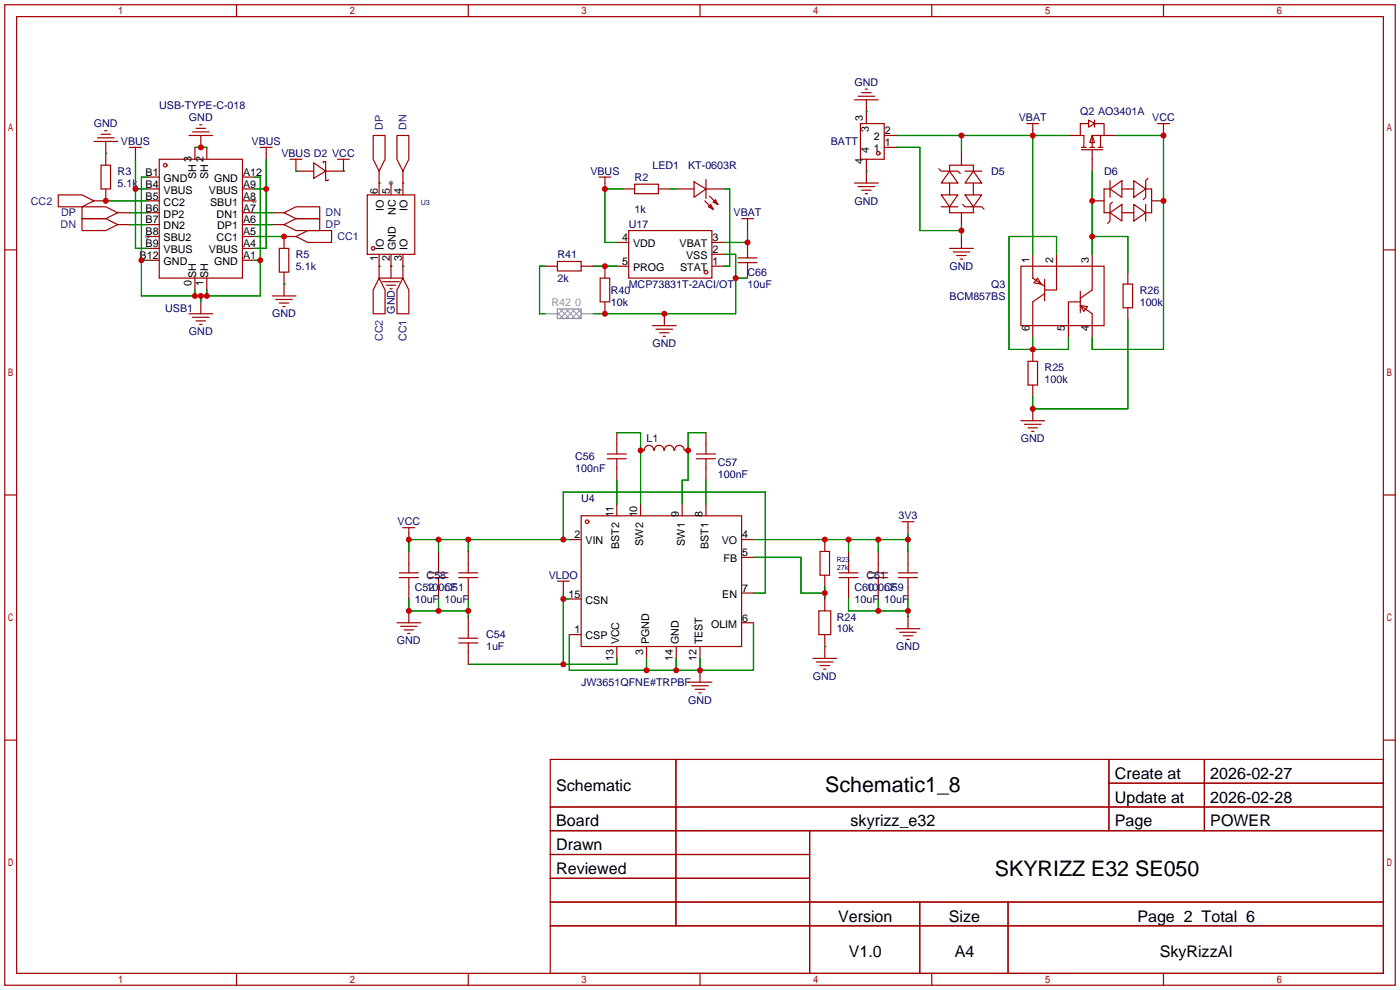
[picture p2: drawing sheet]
<svg xmlns="http://www.w3.org/2000/svg" width="299mm" height="212mm" viewBox="0 0 299 212" stroke-linecap="round" stroke-linejoin="round" font-family="sans-serif">
<g fill="#999">
<circle cx="31.5" cy="50.5" r=".51"/>
<circle cx="54.4" cy="42.9" r=".51"/>
<circle cx="83.6" cy="39.1" r=".51"/>
</g>
<g fill="none" stroke="#a10000" stroke-width=".25">
<path d="M1 1h297.2v209.6h-297.2zM3.6 3.6h292.1v204.4h-292.1zM50.5 1v2.6M100.1 1v2.6M149.6 1v2.6M184.1 19.8h2.1M184.9 19.1h.5M199.1 1v2.6M248.7 1v2.6M20.1 30.2h5M20.8 29.5h3.6M21.6 35.3h2v5.1h-2z"/>
<path d="M21.6 28.7h2M22.4 27.9h.5M22.6 30.2v5.1M27.7 31.5h2.5M29 31.5v2.5M31.5 37.8h2.5M34 34h17.8v25.4h-17.8zM40.4 29h5.1M41.1 28.2h3.6M41.7 31.5v2.5M41.9 27.4h2M42.7 26.7h.5"/>
<path d="M42.9 29v2.5M44.2 31.5v2.5M51.8 37.8h2.6M55.6 31.5h2.6M56.9 31.5v2.5M62 34h2.5M63.2 34v2.6h3.9M67.1 34.8l2.5 1.8-2.5 1.5zM69.1 34.8v-.3h.5v2.1M69.6 36.6v2h.5v-.2M72.1 34h2.6M73.4 34v2.6h-3.8"/>
<path d="M79.8 29h2.5v5l-1.3 2.6-1.2-2.6zM81 36.6v5.1M83.6 39.1v2.6M84.8 29h2.6v5l-1.3 2.6-1.3-2.6zM86.1 36.6v5.1M128 37.8h2.6M129.3 37.8v2.6M135.6 39.4h5.1v2h-5.1zM148.3 38.9l2.6 1.5-2.6 1.8zM150.9 38.4v4M182.6 39.1h5.1M182.6 21.3h5.1"/>
<path d="M183.4 39.9h3.5M183.4 20.6h3.5M183.9 26.4h5.1v7.6h-5.1zM185.2 21.3v5.1M185.2 34v5.1M189 31.5h2.5M189 29h2.5M200.7 36.1l.5 .5h3.5l.5 .5M202.9 36.6l1.8 2.5h-3.5zM202.9 36.6v-1.3h5.1v1.3M202.9 39.1v2.6M205.5 32.8v2.5"/>
<path d="M206.2 36.6h3.6M208 36.6l1.8 2.5h-3.6zM208 39.1v2.6M219.5 26.4h2.5M220.7 26.4v2.6M228.3 29h2.6M231.1 31.5h1.1M231.1 32h4.6M232.7 25.7l1.2 .7-1.2 .8zM232.7 26.4h-1.8v2.6h.7v2.5M232.9 31.5h1M233.4 29l.5 1.5h-1z"/>
<path d="M233.4 32v4.6M233.9 26.4h2.1v2.6M233.9 25.7v1.5M234.7 31.5h1M235.2 29v2.5M236 29h-2.6v2.5M236 29h2.5M237.2 38.6v3.6M242.3 38.6l2.6 1.8-2.6 1.8zM245.4 38.1l-.5 .5v3.6l-.6 .5M247.4 26.4h2.5M248.7 26.4v2.6"/>
<path d="M1 53.4h2.6M12.4 41.7h5.1l2.6 1.2-2.6 1.3h-5.1zM17.5 44.2h5.1l2.5 1.3-2.5 1.2h-5.1zM17.5 46.7h5.1l2.5 1.3-2.5 1.3h-5.1zM22.6 40.4v2.5h-2.5M25.1 45.5h2.6M25.1 48h2.6M31.5 40.4h2.5M31.5 42.9h2.5M31.5 45.5h2.5M31.5 48h2.5M31.5 50.5h2.5"/>
<path d="M31.5 53.1h2.5M31.5 55.6h2.5M41.7 59.4v2.6M44.2 59.4v2.6M51.8 40.4h2.6M51.8 42.9h2.6M51.8 45.5h2.6M51.8 48h2.6M51.8 50.5h2.6M51.8 53.1h2.6M51.8 55.6h2.6M58.2 45.5h2.5"/>
<path d="M58.2 48h2.5M59.7 53.1h2v5.1h-2zM60.7 48l2.5-1.3h5.1v2.6h-5.1zM60.7 45.5l2.5-1.3h5.1v2.5h-5.1zM60.7 58.2v5M63.2 50.5l2.6-1.2h5.1v2.5h-5.1zM63.2 50.5h-2.5v2.6M78.5 41.7h10.1v12.7h-10.1zM81 59.4l1.3 2.6v5.1h-2.5v-5.1zM81 59.4h5.1M81 54.4v5M83.6 54.4v5"/>
<path d="M86.1 59.4l1.3 2.6v5.1h-2.6v-5.1zM86.1 54.4v5M116.6 56.9h2.5M119.1 55.9h5.1v2h-5.1zM124.2 56.9h2.5M128.3 59.4h2v5.1h-2zM129.3 56.9v2.5M131.8 56.9h2.6M131.8 51.8h2.6M133.1 40.4h2.5M134.4 49.3h17.7v10.1h-17.7zM140.7 40.4h2.6"/>
<path d="M144.5 40.4h3.8M150.6 42.9l1.8 1.8M150.9 40.4h3.8M151.4 44.2l.5-.5 .5 1zM151.6 41.9l1.8 1.8M152.1 56.9h2.6M152.1 54.4h2.6M152.1 51.8h2.6M152.4 43.2l.5-.5 .5 1zM157.7 56.1h4.1M157.7 55.1h4.1M158.5 46.7h2.5"/>
<path d="M159.8 46.7v2.6M159.8 51.8v3.3M159.8 56.1v3.3M184.1 40.6h2.1M184.9 41.4h.5M201.2 41.7h3.5l-1.8 2.5zM201.2 44.2h3.5M202.9 44.2v1.3h5.1v-1.3M202.9 53.1h5.1M203.7 53.8h3.6M204.5 54.6h2M205.2 55.4h.5"/>
<path d="M205.5 45.5v2.5M205.5 50.5v2.6M205.7 43.7l.5 .5h3.6l.5 .5M206.2 41.7h3.6l-1.8 2.5zM218.2 56.9h17.8v12.7h-17.8zM220.7 54.4v5l2.6 1.8M221.7 59.4l.8 1.3-1.5-.2zM223.3 59.7v4.6M225.8 54.4v7.6h-2.5M233.4 42.9h2.6M233.4 54.4v7.6l-2.5 1.8M237.2 45.5l2.6-1.8v3.5z"/>
<path d="M237.2 40.4l2.6-1.8v3.6zM237.2 40.4h-1.2v5.1h1.2M237.7 43.2l-.5 .5v3.5l-.5 .6M239.8 40.4h2.5M239.8 45.5h2.5M241 58.2v2.5M242.3 43.7l2.6 1.8-2.6 1.7zM244.9 40.4h1.2v5.1h-1.2M244.9 43.7v3.5M246.1 42.9h2.6M295.7 53.4h2.5M40.4 67.1h5.1"/>
<path d="M41.1 67.8h3.6M41.9 68.6h2M42.7 69.3h.5M42.9 64.5v2.6M58.2 63.2h5M58.9 64h3.6M59.7 64.8h2M60.5 65.5h.5M81.8 60.2h3.5M82.5 61h2.1M83.3 61.7h.5M129.3 64.5v2.6"/>
<path d="M139.4 69.6h5.1M140.2 70.4h3.6M141 71.1h2M141.7 71.9h.5M142 67.1v2.5M219.7 77.2h2v5.1h-2zM220.7 74.7v2.5M223.3 62.7l-2.6 1.8v7.6M230.9 65.3l1.5 .2-.8 1zM230.9 64.5h-2.6v7.6M230.9 65.3l2.5 1.8v5M230.9 62.2v4.6"/>
<path d="M240 60.7h2.1v5.1h-2.1zM241 65.8v2.5M129.8 97h4.1M129.8 98h4.1M131.8 92.5v4.5M131.8 98v4.6M136.9 96.3h.8M137.7 96.3a1.01 1.01 0 0 1 1-1.1 1.01 1.01 0 0 1 1 1.1M139.9 96.3a1.01 1.01 0 0 1 1-1.1 1.01 1.01 0 0 1 1 1.1M142 96.3a1.01 1.01 0 0 1 1-1.1 1.01 1.01 0 0 1 1 1.1M144.2 96.3a1.01 1.01 0 0 1 1-1.1 1.01 1.01 0 0 1 1 1.1M146.3 96.3h.8"/>
<path d="M148.8 97h4.1M148.8 98h4.1M150.9 92.5v4.5M150.9 98v4.6M218.2 89.9h5.1M218.9 90.7h3.6M219.7 91.4h2M220.5 92.2h.5M220.7 82.3v2.5M220.7 87.4v2.5M1 105.8h2.6M86.1 112.8h2.5"/>
<path d="M87.4 112.8v2.5M87.4 117.9v4.5M93.7 117.9v4.5M100.1 117.9v4.5M121.7 115.3h2.5M124.2 110.2h34.3v28h-34.3zM131.8 107.7v2.5M136.9 107.7v2.5M145.8 107.7v2.5M150.9 107.7v2.5M158.5 115.3h2.5M158.5 119.1h2.5"/>
<path d="M175.3 117.9h2v5h-2zM176.3 115.3v2.6M181.4 117.9v4.5M187.7 117.9v4.5M192.8 111.5h2.5M194.1 111.5v2.5M194.1 117.9v4.5M295.7 105.8h2.5M84.8 133.1h5.1M85.3 123.4h4.1M85.3 122.4h4.1M85.6 133.9h3.6"/>
<path d="M86.4 134.6h2M87.1 135.4h.5M87.4 123.4v4.6M87.4 130.6v2.5M91.7 123.4h4.1M91.7 122.4h4.1M93.7 123.4v4.6M98 123.4h4.1M98 122.4h4.1M98 137.4h4.1M98 136.4h4.1M100.1 123.4v4.6"/>
<path d="M100.1 131.8v4.6M100.1 137.4v4.6M119.1 124.2h2.6M120.4 124.2v2.5M121.7 128h2.5M121.7 135.6h2.5M131.8 138.2v2.5M138.2 138.2v2.5M144.5 138.2v2.5M149.6 138.2v2.5M158.5 126.7h2.5M158.5 133.1h2.5"/>
<path d="M175 130.6h2.5v5h-2.5zM176.3 122.9v2.6M176.3 128v2.6M176.3 135.6v5.1M179.3 123.4h4.1M179.3 122.4h4.1M181.4 123.4v4.6M185.7 123.4h4M185.7 122.4h4M187.7 123.4v4.6M191.5 134.4h5.1M192 123.4h4.1"/>
<path d="M192 122.4h4.1M192.3 135.1h3.5M193 135.9h2.1M193.8 136.7h.5M194.1 123.4v4.6M194.1 131.8v2.6M1 158.2h2.6M147.1 145.8h5M147.8 146.6h3.6M148.6 147.3h2M149.4 148.1h.5M149.6 143.3v2.5"/>
<path d="M173.7 140.7h5.1M174.5 141.5h3.6M175.3 142.2h2M176 143h.5M295.7 158.2h2.5M117.6 162.3h178.1v45.7h-178.1zM117.6 172.5h178.1M117.6 177.5h178.1M144.5 162.3v35.6M173 177.5v30.5M237 162.3v15.2M237 167.4h58.7"/>
<path d="M257.4 162.3v15.2M117.6 182.6h55.4M117.6 192.8h178.1M117.6 187.7h55.4M117.6 197.9h178.1M196.6 192.8v15.2M215.4 192.8v15.2M50.5 208v2.6M100.1 208v2.6M149.6 208v2.6M199.1 208v2.6M248.7 208v2.6"/>
<circle cx="35.3" cy="35.3" r=".38"/>
<circle cx="187.7" cy="32.8" r=".38"/>
<circle cx="79.8" cy="53.1" r=".38"/>
<circle cx="150.9" cy="58.2" r=".38"/>
<circle cx="125.5" cy="111.5" r=".38"/>
</g>
<g fill="none" stroke="#008700" stroke-width=".25">
<path d="M22.6 32.8h.1M29 34v19.1h2.5M31.5 37.8h-1.3v25.4h25.4v-25.4h-1.2M41.7 31.5h2.5M56.9 34v19.1h-2.5M63.2 36.6h.1M73.4 36.6h.1M81 39.1h.1M86.1 39.1h.1M185.2 36.6h.1M185.2 23.9h.1M191.5 31.5h5.1v17.8h8.9"/>
<path d="M191.5 29h36.8M205.5 29v3.8M220.7 29v25.4M233.4 36.6v17.8M238.5 29h10.2v45.7h-15.3v-2.6M22.6 42.9h8.9M27.7 45.5h3.8M27.7 48h3.8M29 40.4h2.5M30.2 55.6h1.3M54.4 40.4h2.5M54.4 45.5h3.8"/>
<path d="M54.4 48h3.8M54.4 55.6h1.2M54.4 50.5h6.3M81 56.9h.1M83.6 56.9h.1M86.1 56.9h.1M116.6 56.9h-1.3v10.2h1.3M126.7 56.9h5.1M133.1 40.4h-3.8v11.4h2.5M143.3 40.4h1.2M154.7 40.4h1.3v16.5h-1.3M154.7 54.4h2.5v12.7h-30.5"/>
<path d="M157.2 59.4h2.6M159.8 49.3v2.5h-5.1M205.5 48v2.5M225.8 54.4v-3.9h-10.2v24.2h12.7v-2.6M233.4 50.5h7.6v7.7M41.7 62v1.2M42.9 63.2v1.3M44.2 62v1.2M60.7 60.7h.1M220.7 72.1v2.6M241 68.3v19.1h-20.3v-2.6M131.8 92.5h5.1v15.2"/>
<path d="M150.9 92.5h-3.8v10.1h-1.3v5.1M93.7 115.3v2.6M100.1 115.3v2.6M120.4 115.3v-10.1h43.2v21.5h-2.6M121.7 115.3h-34.3v2.6M131.8 102.6v5.1M150.9 102.6v5.1M161 115.3h33.1M161 119.1h10.2v7.6h5.1M181.4 115.3v2.6M187.7 115.3v2.6M194.1 114v3.9"/>
<path d="M87.4 128v2.6h12.7M93.7 128v2.6M100.1 128v3.8M120.4 126.7v15.3M120.4 128h1.3M161 133.1v10.2h-39.3v-7.7M176.3 138.2h.1M176.3 125.5v2.5M181.4 128v2.6h12.7M187.7 128v2.6M194.1 128v3.8M131.8 140.7v1.3h-31.7"/>
<path d="M138.2 140.7v2.6M144.5 140.7v2.6M149.6 140.7v2.6"/>
</g>
<path d="M116.6 67.1h2.5M119.1 66h5.1v2.1h-5.1zM124.2 67.1h2.5" fill="none" stroke="#999" stroke-width=".25"/>
<path d="M119.1 66.8l1.3 1.3M119.6 66l2.1 2.1M120.4 66l-1.3 1.3M120.9 66l2 2.1M121.7 66l-2.1 2.1M122.2 66l2 2.1M122.9 66l-2 2.1M123.4 66l.8 .8M124.2 66l-2 2.1M124.2 67.3l-.8 .8" fill="none" stroke="#999" stroke-width=".21"/>
<g fill="#c00">
<circle cx="29" cy="40.4" r=".63"/>
<circle cx="56.9" cy="40.4" r=".63"/>
<circle cx="42.9" cy="31.5" r=".63"/>
<circle cx="55.6" cy="55.6" r=".63"/>
<circle cx="44.2" cy="63.2" r=".63"/>
<circle cx="42.9" cy="63.2" r=".63"/>
<circle cx="41.7" cy="63.2" r=".63"/>
<circle cx="30.2" cy="55.6" r=".63"/>
<circle cx="60.7" cy="50.5" r=".63"/>
<circle cx="22.6" cy="42.9" r=".63"/>
<circle cx="100.1" cy="115.3" r=".63"/>
<circle cx="93.7" cy="115.3" r=".63"/>
<circle cx="120.4" cy="115.3" r=".63"/>
<circle cx="87.4" cy="115.3" r=".63"/>
<circle cx="120.4" cy="128" r=".63"/>
<circle cx="120.4" cy="142" r=".63"/>
<circle cx="100.1" cy="130.6" r=".63"/>
<circle cx="93.7" cy="130.6" r=".63"/>
<circle cx="87.4" cy="130.6" r=".63"/>
<circle cx="138.2" cy="143.3" r=".63"/>
<circle cx="144.5" cy="143.3" r=".63"/>
<circle cx="149.6" cy="143.3" r=".63"/>
<circle cx="147.1" cy="96.3" r=".63"/>
<circle cx="136.9" cy="96.3" r=".63"/>
<circle cx="187.7" cy="115.3" r=".63"/>
<circle cx="194.1" cy="115.3" r=".63"/>
<circle cx="181.4" cy="115.3" r=".63"/>
<circle cx="176.3" cy="115.3" r=".63"/>
<circle cx="194.1" cy="130.6" r=".63"/>
<circle cx="187.7" cy="130.6" r=".63"/>
<circle cx="176.3" cy="126.7" r=".63"/>
<circle cx="220.7" cy="74.7" r=".63"/>
<circle cx="220.7" cy="29" r=".63"/>
<circle cx="205.5" cy="29" r=".63"/>
<circle cx="248.7" cy="29" r=".63"/>
<circle cx="248.7" cy="42.9" r=".63"/>
<circle cx="220.7" cy="87.4" r=".63"/>
<circle cx="205.5" cy="49.3" r=".63"/>
<circle cx="233.4" cy="50.5" r=".63"/>
<circle cx="233.4" cy="42.9" r=".63"/>
<circle cx="159.8" cy="51.8" r=".63"/>
<circle cx="129.3" cy="40.4" r=".63"/>
<circle cx="129.3" cy="56.9" r=".63"/>
<circle cx="157.2" cy="59.4" r=".63"/>
<circle cx="142" cy="67.1" r=".63"/>
<circle cx="129.3" cy="67.1" r=".63"/>
</g>
<g font-size="4.6">
<text x="176.4" y="169.3">Schematic1_8</text>
<text x="212.6" y="187.1">SKYRIZZ E32 SE050</text>
</g>
<g font-size="3.4">
<text x="238.3" y="166.5">Create at</text>
<text x="258.7" y="166.5">2026-02-27</text>
<text x="118.9" y="169">Schematic</text>
<text x="238.3" y="171.6">Update at</text>
<text x="258.7" y="171.6">2026-02-28</text>
<text x="118.9" y="176.6">Board</text>
<text x="181.8" y="176.6">skyrizz_e32</text>
<text x="238.3" y="176.6">Page</text>
<text x="258.7" y="176.6">POWER</text>
<text x="118.9" y="181.7">Drawn</text>
<text x="118.9" y="186.8">Reviewed</text>
<text x="179.1" y="197">Version</text>
<text x="202.8" y="197">Size</text>
<text x="243.1" y="197">Page 2 Total 6</text>
<text x="181.4" y="204.6">V1.0</text>
<text x="204" y="204.6">A4</text>
<text x="247.9" y="204.6">SkyRizzAI</text>
</g>
<g font-size="2.3" fill="#000080">
<text x="34" y="23.4">USB-TYPE-C-018</text>
<text x="182.6" y="18.3">GND</text>
<text x="20.1" y="27.2">GND</text>
<text x="40.4" y="25.9">GND</text>
<text x="217.7" y="25.9">VBAT</text>
<text x="230.9" y="24.7">Q2 AO3401A</text>
<text x="246.3" y="25.9">VCC</text>
<text x="25.8" y="31">VBUS</text>
<text x="53.8" y="31">VBUS</text>
<text x="60.1" y="33.6">VBUS D2 VCC</text>
<text x="177.5" y="31">BATT</text>
<text x="25.1" y="39.9">5.1k</text>
<text x="25.1" y="37.4">R3</text>
<text x="126.2" y="37.4">VBUS</text>
<text x="135.6" y="38.6">R2</text>
<text x="139.4" y="36.1">LED1</text>
<text x="147.1" y="36.1">KT-0603R</text>
<text x="211.8" y="37.4">D5</text>
<text x="236" y="37.4">D6</text>
<text x="135.6" y="45.4">1k</text>
<text x="156.8" y="46.3">VBAT</text>
<text x="182.6" y="43.7">GND</text>
<text x="134.4" y="48.8">U17</text>
<text x="63.2" y="57.7">5.1k</text>
<text x="63.2" y="55.1">R5</text>
<text x="119.1" y="55.1">R41</text>
<text x="159.8" y="59">C66</text>
<text x="202.9" y="57.7">GND</text>
<text x="119.1" y="60.2">2k</text>
<text x="130.6" y="62.8">R40</text>
<text x="130.6" y="65.3">10k</text>
<text x="134.4" y="61.5">MCP73831T-2ACI/OT</text>
<text x="159.8" y="61.5">10uF</text>
<text x="202.9" y="64">BCM857BS</text>
<text x="211.8" y="61.5">Q3</text>
<text x="243.6" y="65.3">100k</text>
<text x="243.6" y="62.8">R26</text>
<text x="35.3" y="66.6">USB1</text>
<text x="40.4" y="71.7">GND</text>
<text x="58.2" y="67.8">GND</text>
<text x="84.4" y="67.1" transform="rotate(-90 84.4 67.1)">GND</text>
<text x="139.4" y="74.2">GND</text>
<text x="223.3" y="81.8">100k</text>
<text x="223.3" y="79.3">R25</text>
<text x="138.2" y="94.5">L1</text>
<text x="218.2" y="94.5">GND</text>
<text x="122.9" y="98.3">C56</text>
<text x="122.9" y="100.9">100nF</text>
<text x="153.4" y="99.6">C57</text>
<text x="124.2" y="107.2">U4</text>
<text x="153.4" y="102.1">100nF</text>
<text x="85" y="112.3">VCC</text>
<text x="192" y="111">3V3</text>
<text x="91.2" y="123.7">C58</text>
<text x="117.3" y="123.7">VLDO</text>
<text x="185.2" y="123.7">C61</text>
<text x="88.6" y="126.3">C52</text>
<text x="88.6" y="128.8">10uF</text>
<text x="91.2" y="126.3">100nF</text>
<text x="95" y="126.3">C51</text>
<text x="95" y="128.8">10uF</text>
<text x="182.6" y="126.3">C60</text>
<text x="182.6" y="128.8">10uF</text>
<text x="185.2" y="126.3">100nF</text>
<text x="189" y="126.3">C59</text>
<text x="189" y="128.8">10uF</text>
<text x="84.8" y="137.7">GND</text>
<text x="103.9" y="136.4">C54</text>
<text x="178.8" y="132.6">R24</text>
<text x="178.8" y="135.2">10k</text>
<text x="103.9" y="139">1uF</text>
<text x="191.5" y="139">GND</text>
<text x="124.2" y="146.6">JW3651QFNE#TRPBF</text>
<text x="173.7" y="145.3">GND</text>
<text x="147.1" y="150.4">GND</text>
</g>
<g font-size="2.3" fill="#00f">
<text x="81.8" y="27.7" transform="rotate(-90 81.8 27.7)">DP</text>
<text x="86.9" y="27.7" transform="rotate(-90 86.9 27.7)">DN</text>
<text x="6.6" y="43.7">CC2</text>
<text x="13.1" y="46.3">DP</text>
<text x="69.6" y="46.3">DN</text>
<text x="13" y="48.8">DN</text>
<text x="69.6" y="48.8">DP</text>
<text x="72.1" y="51.3">CC1</text>
<text x="81.8" y="72.9" transform="rotate(-90 81.8 72.9)">CC2</text>
<text x="86.9" y="72.9" transform="rotate(-90 86.9 72.9)">CC1</text>
</g>
<g font-size="2.3">
<text x="184.4" y="25.8" transform="rotate(-90 184.4 25.8)">3</text>
<text x="185.7" y="28.1" transform="rotate(-90 185.7 28.1)">3</text>
<text x="186.8" y="30">2</text>
<text x="189.1" y="28.7">2</text>
<text x="40.9" y="34.5" transform="rotate(-90 40.9 34.5)">3</text>
<text x="43.5" y="34.5" transform="rotate(-90 43.5 34.5)">2</text>
<text x="184.4" y="34.9" transform="rotate(-90 184.4 34.9)">4</text>
<text x="185.7" y="32.6" transform="rotate(-90 185.7 32.6)">4</text>
<text x="186.8" y="32.5">1</text>
<text x="189.1" y="31.2">1</text>
<text x="31.1" y="37.6">B1</text>
<text x="31.1" y="40.1">B4</text>
<text x="35" y="38.9">GND</text>
<text x="35" y="41.4">VBUS</text>
<text x="41.9" y="38.2" transform="rotate(-90 41.9 38.2)">SH</text>
<text x="44.5" y="38.2" transform="rotate(-90 44.5 38.2)">SH</text>
<text x="44.6" y="41.4">VBUS</text>
<text x="45.8" y="38.9">GND</text>
<text x="51.9" y="40.1">A9</text>
<text x="51.9" y="37.6">A12</text>
<text x="80.8" y="41.5" transform="rotate(-90 80.8 41.5)">6</text>
<text x="83.3" y="41.5" transform="rotate(-90 83.3 41.5)">5</text>
<text x="85.9" y="41.5" transform="rotate(-90 85.9 41.5)">4</text>
<text x="31.1" y="42.7">B5</text>
<text x="31.1" y="45.2">B6</text>
<text x="31.1" y="47.8">B7</text>
<text x="35" y="43.9">CC2</text>
<text x="35" y="46.5">DP2</text>
<text x="44.9" y="43.9">SBU1</text>
<text x="46.3" y="46.5">DN1</text>
<text x="51.9" y="47.8">A6</text>
<text x="51.9" y="45.2">A7</text>
<text x="51.9" y="42.7">A8</text>
<text x="82" y="45" transform="rotate(-90 82 45)">IO</text>
<text x="84.6" y="45.9" transform="rotate(-90 84.6 45.9)">NC</text>
<text x="87.1" y="45" transform="rotate(-90 87.1 45)">IO</text>
<text x="31.1" y="50.3">B8</text>
<text x="31.1" y="52.8">B9</text>
<text x="35" y="49">DN2</text>
<text x="35" y="51.6">SBU2</text>
<text x="46.3" y="51.6">CC1</text>
<text x="46.4" y="49">DP1</text>
<text x="51.9" y="52.8">A4</text>
<text x="51.9" y="50.3">A5</text>
<text x="82" y="53.4" transform="rotate(-90 82 53.4)">IO</text>
<text x="84.6" y="53.4" transform="rotate(-90 84.6 53.4)">GND</text>
<text x="87.1" y="53.4" transform="rotate(-90 87.1 53.4)">IO</text>
<text x="133" y="51.6">4</text>
<text x="135.3" y="52.8">VDD</text>
<text x="145.2" y="52.8">VBAT</text>
<text x="152.3" y="51.6">3</text>
<text x="29.8" y="55.4">B12</text>
<text x="35" y="54.1">VBUS</text>
<text x="35" y="56.6">GND</text>
<text x="41.9" y="59.4" transform="rotate(-90 41.9 59.4)">SH</text>
<text x="44.5" y="59.4" transform="rotate(-90 44.5 59.4)">SH</text>
<text x="44.6" y="54.1">VBUS</text>
<text x="45.8" y="56.6">GND</text>
<text x="51.9" y="55.4">A1</text>
<text x="80.8" y="55.8" transform="rotate(-90 80.8 55.8)">1</text>
<text x="83.3" y="55.8" transform="rotate(-90 83.3 55.8)">2</text>
<text x="85.9" y="55.8" transform="rotate(-90 85.9 55.8)">3</text>
<text x="133" y="56.6">5</text>
<text x="135.3" y="57.9">PROG</text>
<text x="145.4" y="57.9">STAT</text>
<text x="146.6" y="55.4">VSS</text>
<text x="152.3" y="56.6">1</text>
<text x="152.3" y="54.1">2</text>
<text x="220" y="56.2" transform="rotate(-90 220 56.2)">1</text>
<text x="225.1" y="56.2" transform="rotate(-90 225.1 56.2)">2</text>
<text x="232.7" y="56.2" transform="rotate(-90 232.7 56.2)">3</text>
<text x="40.9" y="61.2" transform="rotate(-90 40.9 61.2)">0</text>
<text x="43.5" y="61.2" transform="rotate(-90 43.5 61.2)">1</text>
<text x="220" y="70.6" transform="rotate(-90 220 70.6)">6</text>
<text x="227.6" y="70.6" transform="rotate(-90 227.6 70.6)">5</text>
<text x="232.7" y="70.6" transform="rotate(-90 232.7 70.6)">4</text>
<text x="131.1" y="110.6" transform="rotate(-90 131.1 110.6)">11</text>
<text x="136.2" y="110.6" transform="rotate(-90 136.2 110.6)">10</text>
<text x="145.1" y="110.6" transform="rotate(-90 145.1 110.6)">9</text>
<text x="150.1" y="110.6" transform="rotate(-90 150.1 110.6)">8</text>
<text x="122.8" y="115.1">2</text>
<text x="125.1" y="116.3">VIN</text>
<text x="132.4" y="117.4" transform="rotate(-90 132.4 117.4)">BST2</text>
<text x="137.4" y="116.6" transform="rotate(-90 137.4 116.6)">SW2</text>
<text x="146.3" y="116.6" transform="rotate(-90 146.3 116.6)">SW1</text>
<text x="151.4" y="117.4" transform="rotate(-90 151.4 117.4)">BST1</text>
<text x="154.3" y="116.3">VO</text>
<text x="158.6" y="115.1">4</text>
<text x="158.6" y="118.9">5</text>
<text x="154.6" y="120.1">FB</text>
<text x="121.5" y="127.8">15</text>
<text x="125.1" y="129">CSN</text>
<text x="154.4" y="127.8">EN</text>
<text x="158.6" y="126.5">7</text>
<text x="122.8" y="135.4">1</text>
<text x="125.1" y="136.7">CSP</text>
<text x="132.4" y="137.7" transform="rotate(-90 132.4 137.7)">VCC</text>
<text x="138.7" y="137.7" transform="rotate(-90 138.7 137.7)">PGND</text>
<text x="145.1" y="137.7" transform="rotate(-90 145.1 137.7)">GND</text>
<text x="150.1" y="137.7" transform="rotate(-90 150.1 137.7)">TEST</text>
<text x="152" y="134.1">OLIM</text>
<text x="158.6" y="132.8">6</text>
<text x="131.1" y="141.3" transform="rotate(-90 131.1 141.3)">13</text>
<text x="137.4" y="140.1" transform="rotate(-90 137.4 140.1)">3</text>
<text x="143.8" y="141.3" transform="rotate(-90 143.8 141.3)">14</text>
<text x="148.9" y="141.3" transform="rotate(-90 148.9 141.3)">12</text>
</g>
<g font-size="2.3" fill="#999">
<text x="117.9" y="65.3">R42</text>
<text x="122.9" y="65.3">0</text>
</g>
<g font-size="1.5" fill="#000080">
<text x="89.9" y="43.9">U3</text>
<text x="178.8" y="120.1">R23</text>
<text x="178.8" y="121.8">27k</text>
</g>
</svg>
